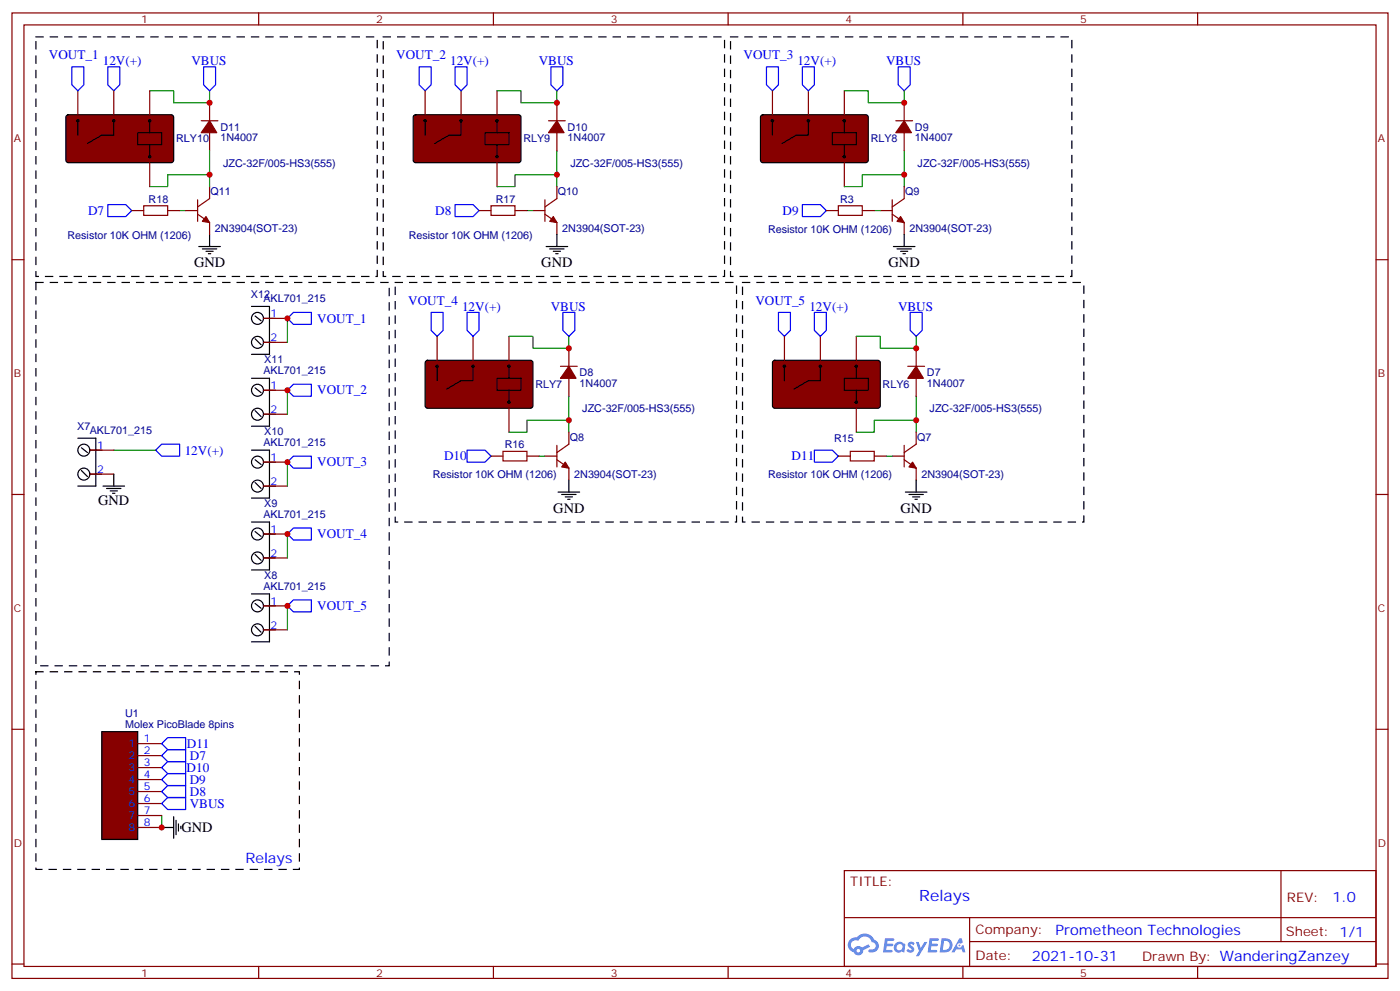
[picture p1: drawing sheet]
<svg xmlns="http://www.w3.org/2000/svg" width="412mm" height="292mm" viewBox="0 0 412 292" stroke-linecap="round" stroke-linejoin="round" font-family="sans-serif">
<path d="M58.6 72.6h6.3M59.6 73.3h4.3M60.7 74h2.1M61.4 74.7h.7M61.7 69.1v3.5" fill="none" stroke="#000" stroke-width=".35"/>
<path d="M44.1 26.7h7.1v3.6h10.5v-3.6M61.7 51.4h-12.3v3.6h-5.3M61.7 44.4v10.6M52.9 62h1.8" fill="none" stroke="#008700" stroke-width=".35"/>
<path d="M59.3 35.6h4.9M61.7 30.3v5.3M61.7 39.1v5.3M58.2 58.8v6.4M61.7 55v3.5l-3.5 2.5M54.7 62h3.5M58.2 63.1l3.5 2.4v3.6" fill="none" stroke="#870000" stroke-width=".35"/>
<g fill="#870000" stroke="#870000" stroke-width=".35">
<path d="M60.7 63.8l1 1.7-2.1-.3z"/>
<path d="M61.7 35.6l2.2 3.5h-4.6z"/>
</g>
<path d="M10.6 10.9h100.5v70.5h-100.5zM10.6 83.2h104.1v112.9h-104.1z" fill="none" stroke="#000" stroke-width=".35" stroke-dasharray="2.1 2.1"/>
<path d="M31.7 19.7h3.6v5.3l-1.8 1.7-1.8-1.7zM60 19.7h3.5v5.3l-1.8 1.7-1.7-1.7zM31.7 60.3h5.3l1.8 1.7-1.8 1.8h-5.3z" fill="none" stroke="#00f" stroke-width=".35"/>
<path d="M19.6 34l.5-.2 30.6 .1 .5 .6-.1 13-.7 .4-30.6-.1-.4-.6v-12.7z" fill="#870000" stroke="#000" stroke-width=".35"/>
<path d="M22.9 26.7v7.1M33.5 26.7v7.1M44.1 26.7v7.1M44.1 47.9v7.1" fill="none" stroke="#870000" stroke-width=".35"/>
<g fill="none" stroke="#000" stroke-width=".35">
<path d="M22.9 35.6v4.2M33.5 35.6v4.2h-3.5l-4.2 2.5M40.6 39.1h7v3.5h-7zM44.1 35.6v3.5M44.1 42.6v3.5"/>
<circle cx="22.9" cy="35.6" r=".35"/>
<circle cx="33.5" cy="35.6" r=".35"/>
<circle cx="44.1" cy="35.6" r=".35"/>
<circle cx="44.1" cy="46.1" r=".35"/>
</g>
<path d="M21.2 19.7h3.5v5.3l-1.8 1.7-1.7-1.7zM123.5 19.7h3.5v5.3l-1.8 1.7-1.7-1.7z" fill="none" stroke="#00f" stroke-width=".35"/>
<path d="M121.9 34l.5-.2 30.6 .1 .5 .6-.1 13-.6 .4-30.7-.1-.4-.6v-12.7z" fill="#870000" stroke="#000" stroke-width=".35"/>
<path d="M125.2 26.7v7.1M135.8 26.7v7.1M146.4 26.7v7.1M161.6 35.6h4.9M164 30.3v5.3M164 39.1v5.3M146.4 47.9v7.1M160.5 58.8v6.4M164 55v3.5l-3.5 2.5M157 62h3.5M160.5 63.1l3.5 2.4v3.6" fill="none" stroke="#870000" stroke-width=".35"/>
<g fill="none" stroke="#000" stroke-width=".35">
<path d="M125.2 35.6v4.2M135.8 35.6v4.2h-3.5l-4.2 2.5M142.9 39.1h7v3.5h-7zM146.4 35.6v3.5M146.4 42.6v3.5M160.9 72.6h6.3M161.9 73.3h4.3M163 74h2.1M163.7 74.7h.7M164 69.1v3.5"/>
<circle cx="125.2" cy="35.6" r=".35"/>
<circle cx="135.8" cy="35.6" r=".35"/>
<circle cx="146.4" cy="35.6" r=".35"/>
<circle cx="146.4" cy="46.1" r=".35"/>
</g>
<path d="M134.1 19.7h3.5v5.3l-1.8 1.7-1.7-1.7zM162.3 19.7h3.5v5.3l-1.8 1.7-1.7-1.7zM225.8 19.7h3.5v5.3l-1.8 1.7-1.7-1.7z" fill="none" stroke="#00f" stroke-width=".35"/>
<path d="M146.4 26.7h7.1v3.6h10.5v-3.6M164 51.4h-12.3v3.6h-5.3M164 44.4v10.6M155.2 62h1.8" fill="none" stroke="#008700" stroke-width=".35"/>
<g fill="#870000" stroke="#870000" stroke-width=".35">
<path d="M164 35.6l2.2 3.5h-4.6z"/>
<path d="M163 63.8l1 1.7-2.1-.3z"/>
</g>
<path d="M112.9 10.9h100.5v70.5h-100.5z" fill="none" stroke="#000" stroke-width=".35" stroke-dasharray="2.1 2.1"/>
<path d="M224.2 34l.5-.2 30.6 .1 .5 .6-.1 13-.6 .4-30.7-.1-.4-.6v-12.7z" fill="#870000" stroke="#000" stroke-width=".35"/>
<path d="M227.5 26.7v7.1M238.1 26.7v7.1M248.7 26.7v7.1M263.9 35.6h4.9M266.3 30.3v5.3M266.3 39.1v5.3M248.7 47.9v7.1M262.8 58.8v6.4M266.3 55v3.5l-3.5 2.5M259.3 62h3.5M262.8 63.1l3.5 2.4v3.6" fill="none" stroke="#870000" stroke-width=".35"/>
<g fill="none" stroke="#000" stroke-width=".35">
<path d="M227.5 35.6v4.2M238.1 35.6v4.2h-3.5l-4.2 2.5M245.2 39.1h7v3.5h-7zM248.7 35.6v3.5M248.7 42.6v3.5M263.2 72.6h6.3M264.2 73.3h4.3M265.3 74h2.1M266 74.7h.7M266.3 69.1v3.5"/>
<circle cx="227.5" cy="35.6" r=".35"/>
<circle cx="238.1" cy="35.6" r=".35"/>
<circle cx="248.7" cy="35.6" r=".35"/>
<circle cx="248.7" cy="46.1" r=".35"/>
</g>
<path d="M236.4 19.7h3.5v5.3l-1.8 1.7-1.7-1.7zM264.6 19.7h3.5v5.3l-1.8 1.7-1.7-1.7zM127 92h3.5v5.3l-1.7 1.8-1.8-1.8z" fill="none" stroke="#00f" stroke-width=".35"/>
<path d="M248.7 26.7h7.1v3.6h10.5v-3.6M266.3 51.4h-12.3v3.6h-5.3M266.3 44.4v10.6M257.5 62h1.8" fill="none" stroke="#008700" stroke-width=".35"/>
<g fill="#870000" stroke="#870000" stroke-width=".35">
<path d="M266.3 35.6l2.2 3.5h-4.6z"/>
<path d="M265.3 63.8l1 1.7-2.1-.3z"/>
</g>
<path d="M215.2 10.9h100.5v70.5h-100.5z" fill="none" stroke="#000" stroke-width=".35" stroke-dasharray="2.1 2.1"/>
<path d="M125.5 106.3l.4-.2 30.7 .1 .4 .6-.1 13-.6 .4h-30.6l-.5-.7v-12.7z" fill="#870000" stroke="#000" stroke-width=".35"/>
<path d="M128.8 99.1v7M139.3 99.1v7M149.9 99.1v7M165.1 107.9h4.9M167.6 102.6v5.3M167.6 111.4v5.3M149.9 120.2v7.1M160.5 134.3h3.5M164 135.4l3.6 2.5v3.5M164 131.2v6.3M167.6 127.3v3.5l-3.6 2.5" fill="none" stroke="#870000" stroke-width=".35"/>
<g fill="none" stroke="#000" stroke-width=".35">
<path d="M128.8 107.9v4.2M139.3 107.9v4.2h-3.5l-4.2 2.5M146.4 111.4h7.1v3.5h-7.1zM149.9 107.9v3.5M149.9 114.9v3.6M164.4 144.9h6.3M165.5 145.6h4.2M166.5 146.3h2.1M167.2 147h.7M167.6 141.4v3.5"/>
<circle cx="128.8" cy="107.9" r=".35"/>
<circle cx="139.3" cy="107.9" r=".35"/>
<circle cx="149.9" cy="118.5" r=".35"/>
<circle cx="149.9" cy="107.9" r=".35"/>
</g>
<path d="M137.6 92h3.5v5.3l-1.8 1.8-1.7-1.8zM165.8 92h3.5v5.3l-1.7 1.8-1.8-1.8zM229.3 92h3.5v5.3l-1.7 1.8-1.8-1.8z" fill="none" stroke="#00f" stroke-width=".35"/>
<path d="M149.9 99.1h7.1v3.5h10.6v-3.5M167.6 116.7v10.6M158.7 134.3h1.8M167.6 123.8h-12.4v3.5h-5.3" fill="none" stroke="#008700" stroke-width=".35"/>
<g fill="#870000" stroke="#870000" stroke-width=".35">
<path d="M167.6 107.9l2.1 3.5h-4.6z"/>
<path d="M166.5 136.1l1.1 1.8-2.1-.4z"/>
</g>
<path d="M116.4 83.2h100.6v70.5h-100.6z" fill="none" stroke="#000" stroke-width=".35" stroke-dasharray="2.1 2.1"/>
<path d="M227.8 106.3l.4-.2 30.7 .1 .4 .6-.1 13-.6 .4h-30.6l-.5-.7v-12.7z" fill="#870000" stroke="#000" stroke-width=".35"/>
<g fill="none" stroke="#870000" stroke-width=".35">
<path d="M3.5 3.8h405.4v284.3h-405.4zM7.1 7.3h398.2v277.3h-398.2zM76.2 3.8v3.5M145.3 3.8v3.5M214.5 3.8v3.5M283.6 3.8v3.5M352.8 3.8v3.5M3.5 76.5h3.6M38.8 62h3.5M42.3 60.6h7.1v2.8h-7.1zM49.4 62h3.5M141.1 62h3.5"/>
<path d="M144.6 60.6h7.1v2.8h-7.1zM151.7 62h3.5M243.4 62h3.5M246.9 60.6h7.1v2.8h-7.1zM254 62h3.5M405.3 76.5h3.6M77.6 93.8h7.1M231.1 99.1v7M241.7 99.1v7M252.2 99.1v7M77.6 100.8h7.1M77.6 114.9h7.1"/>
<path d="M267.4 107.9h4.9M269.9 102.6v5.3M269.9 111.4v5.3M26.5 139.6h7M26.5 132.6h7M77.6 122h7.1M77.6 136.1h7.1M144.6 134.3h3.6M148.2 132.9h7v2.8h-7zM155.2 134.3h3.5M246.9 134.3h3.6M250.5 132.9h7v2.8h-7z"/>
<path d="M252.2 120.2v7.1M257.5 134.3h3.6M262.8 134.3h3.5M266.3 135.4l3.6 2.5v3.5M266.3 131.2v6.3M269.9 127.3v3.5l-3.6 2.5M3.5 145.6h3.6M77.6 143.2h7.1M77.6 157.3h7.1M405.3 145.6h3.6M77.6 164.3h7.1M77.6 178.4h7.1"/>
<path d="M77.6 185.5h7.1M3.5 214.8h3.6M405.3 214.8h3.6M248.7 256.4h156.6v28.2h-156.6zM377.3 256.4v20.9M248.7 270.2h156.5M285.6 277.3h119.6M285.6 270.2v14.2M3.5 283.9h3.6M76.2 284.6v3.5M145.3 284.6v3.5M214.5 284.6v3.5"/>
<path d="M283.6 284.6v3.5M352.8 284.6v3.5M405.3 283.9h3.6"/>
</g>
<g fill="none" stroke="#000" stroke-width=".35">
<path d="M74.1 90.2h5.3v14.2h-5.3M75.1 99.8l1.8 1.7M75.1 93.1l1.8 1.4M77.6 93.8h3.5M74.1 111.4h5.3v14.1h-5.3M75.1 114.2l1.8 1.4M77.6 100.8h3.5M77.6 114.9h3.5M231.1 107.9v4.2M241.7 107.9v4.2h-3.6l-4.2 2.5M248.7 111.4h7.1v3.5h-7.1zM252.2 107.9v3.5"/>
<path d="M252.2 114.9v3.6M22.9 129h5.3v14.2h-5.3M24 138.6l1.8 1.7M24 131.9l1.8 1.4M26.5 132.6h3.5M26.5 139.6h3.5M33.5 139.6v3.6M74.1 132.6h5.3v14.1h-5.3M75.1 120.9l1.8 1.8M75.1 135.4l1.8 1.4M77.6 122h3.5M77.6 136.1h3.5"/>
<path d="M30.3 143.2h6.4M31.4 143.9h4.2M32.5 144.6h2.1M33.2 145.3h.7M74.1 153.7h5.3v14.2h-5.3M75.1 142.1l1.8 1.8M75.1 156.6l1.8 1.4M77.6 143.2h3.5M77.6 157.3h3.5M266.7 144.9h6.3M267.8 145.6h4.2M268.8 146.3h2.1"/>
<path d="M269.5 147h.7M269.9 141.4v3.5M74.1 174.9h5.3v14.1h-5.3M75.1 163.3l1.8 1.7M75.1 177.7l1.8 1.4M77.6 164.3h3.5M77.6 178.4h3.5M75.1 184.4l1.8 1.8M77.6 185.5h3.5"/>
<circle cx="75.8" cy="93.8" r="1.76"/>
<circle cx="75.8" cy="114.9" r="1.76"/>
<circle cx="75.8" cy="100.8" r="1.76"/>
<circle cx="231.1" cy="107.9" r=".35"/>
<circle cx="241.7" cy="107.9" r=".35"/>
<circle cx="252.2" cy="107.9" r=".35"/>
<circle cx="252.2" cy="118.5" r=".35"/>
<circle cx="24.7" cy="132.6" r="1.76"/>
<circle cx="24.7" cy="139.6" r="1.76"/>
<circle cx="75.8" cy="122" r="1.76"/>
<circle cx="75.8" cy="136.1" r="1.76"/>
<circle cx="75.8" cy="157.3" r="1.76"/>
<circle cx="75.8" cy="143.2" r="1.76"/>
<circle cx="75.8" cy="164.3" r="1.76"/>
<circle cx="75.8" cy="178.4" r="1.76"/>
<circle cx="75.8" cy="185.5" r="1.76"/>
</g>
<path d="M134.1 60.3h5.2l1.8 1.7-1.8 1.8h-5.2zM236.4 60.3h5.3l1.7 1.7-1.7 1.8h-5.3zM84.7 93.8l1.7-1.8h5.3v3.5h-5.3zM239.9 92h3.5v5.3l-1.7 1.8-1.8-1.8zM268.1 92h3.5v5.3l-1.7 1.8-1.8-1.8zM86.4 113.2h5.3v3.5h-5.3l-1.7-1.8zM47.6 130.8h5.3v3.5h-5.3l-1.7-1.7zM84.7 136.1l1.7-1.8h5.3v3.6h-5.3zM137.6 132.6h5.3l1.7 1.7-1.7 1.8h-5.3zM239.9 132.6h5.3l1.7 1.7-1.7 1.8h-5.3zM84.7 157.3l1.7-1.8h5.3v3.5h-5.3zM84.7 178.4l1.7-1.7h5.3v3.5h-5.3z" fill="none" stroke="#00f" stroke-width=".35"/>
<path d="M84.7 93.8v7M252.2 99.1h7.1v3.5h10.6v-3.5M84.7 114.9v7.1M269.9 116.7v10.6M33.5 132.6h12.4M84.7 136.1v7.1M261.1 134.3h1.7M269.9 123.8h-12.4v3.5h-5.3M84.7 157.3v7M84.7 178.4v7.1" fill="none" stroke="#008700" stroke-width=".35"/>
<g fill="#870000" stroke="#870000" stroke-width=".35">
<path d="M269.9 107.9l2.1 3.5h-4.6z"/>
<path d="M268.8 136.1l1.1 1.8-2.1-.4z"/>
</g>
<path d="M218.7 83.2h100.6v70.5h-100.6z" fill="none" stroke="#000" stroke-width=".35" stroke-dasharray="2.1 2.1"/>
<g fill="#5487ff">
<path d="M267.7 277.6a1.22 1.22 0 0 1 1.7 .2l-.4 .6a.47 .47 0 0 0-.3-.4 .47 .47 0 0 0-.5 .2l.1 .2a1.14 1.14 0 0 1 .8 1.8 1.14 1.14 0 0 1-1.9 0l-.2-.2 .5-.6 .7 .5a.29 .29 0 0 0 .3-.3 .29 .29 0 0 0-.2-.3 1.04 1.04 0 0 1-.6-1.7z"/>
<path d="M260.7 276.3h2.4l.3 .2-.2 .5-1.8 .1-.1 .8h1.5l.3 .4-.3 .4h-1.6l-.2 1.1h1.7l.2 .3-.2 .3-2.6 .1z"/>
<path d="M273.8 276.3h2.4l.3 .2-.1 .5-1.8 .1-.2 .8h1.6l.3 .4-.4 .4h-1.6l-.1 1.1h1.7l.2 .3-.2 .3-2.6 .1z"/>
<path d="M282.6 276.3h.7l.3 1.3-.6 .3a.69 .69 0 0 0-1 .3 .69 .69 0 0 0 .4 .9 .69 .69 0 0 0 .9-.6l.5-.2 .6 2.2h-.8l-.2-.9h-1.8l-.5 .9h-.8z"/>
<path d="M269.8 277.4h.8l.6 1.8 1.1-1.8h.9l-2.6 4.2h-.8l.9-1.5z"/>
<path d="M277.4 276.3l-.6 4.2h1.3a2.11 2.11 0 0 0 2.5-2.1 2.11 2.11 0 0 0-2.5-2.1zM278.1 277.1a1.39 1.39 0 0 1 1.7 1.4 1.39 1.39 0 0 1-1.8 1.3h-.3z"/>
<path d="M263.7 277.9a1.54 1.54 0 0 0-.1 2.2 1.54 1.54 0 0 0 2.2 .1l.6 .3 .3-2.3-.2-.3h-.4a1.49 1.49 0 0 0-2.4 0zM264 278.9a.94 .94 0 0 1 1.8 0 .94 .94 0 0 1-1.8 0z"/>
<path d="M250.4 276.7a2.18 2.18 0 0 0 1.1 3.7 1.44 1.44 0 0 0 1.6 .9 1.44 1.44 0 0 0 1.2-1.4l2-1.1-.5-.7-1.9 1a1.47 1.47 0 0 0-2.4 .4 1.39 1.39 0 0 1-.7-1.9 1.39 1.39 0 0 1 2-.5 2.12 2.12 0 0 1 2.2-1.3 2.12 2.12 0 0 1 1.9 1.7 1.14 1.14 0 0 1 1.1 1.4 1.14 1.14 0 0 1-1.7 .7 .43 .43 0 0 0-.5 .4 .43 .43 0 0 0 .4 .5 1.98 1.98 0 0 0 2.5-1.2 1.98 1.98 0 0 0-1.2-2.6 3.1 3.1 0 0 0-5.3-.6l-.9 .1zM252.3 280a.55 .55 0 0 1 1.1 0 .55 .55 0 0 1-1.1 0z"/>
<circle cx="282.6" cy="278.4" r=".26"/>
</g>
<path d="M47.6 240.2v3.5" fill="none" stroke="#008700" stroke-width=".35"/>
<path d="M47.6 243.7h3.6M51.2 240.5v6.4M51.9 241.6v4.2M52.6 242.6v2.2M53.3 243.3v.8" fill="none" stroke="#000" stroke-width=".35"/>
<path d="M30 215.5h10.6v31.7h-10.6z" fill="#870000" stroke="#000" stroke-width=".35"/>
<path d="M40.6 219h7M40.6 222.5h7M40.6 226.1h7M40.6 229.6h7M40.6 233.1h7M40.6 236.6h7M40.6 240.2h7M40.6 243.7h7" fill="none" stroke="#870000" stroke-width=".35"/>
<path d="M47.6 219l1.8-1.8h5.3v3.6h-5.3zM47.6 226.1l1.8-1.8h5.3v3.5h-5.3zM47.6 222.5l1.8-1.7h5.3v3.5h-5.3zM47.6 229.6l1.8-1.8h5.3v3.6h-5.3zM47.6 233.1l1.8-1.7h5.3v3.5h-5.3zM47.6 236.6l1.8-1.7h5.3v3.5h-5.3z" fill="none" stroke="#00f" stroke-width=".35"/>
<path d="M10.6 197.8h77.6v58.2h-77.6z" fill="none" stroke="#000" stroke-width=".35" stroke-dasharray="2.1 2.1"/>
<g fill="#c00">
<circle cx="61.7" cy="30.3" r=".88"/>
<circle cx="61.7" cy="51.4" r=".88"/>
<circle cx="164" cy="51.4" r=".88"/>
<circle cx="164" cy="30.3" r=".88"/>
<circle cx="266.3" cy="51.4" r=".88"/>
<circle cx="266.3" cy="30.3" r=".88"/>
<circle cx="167.6" cy="123.8" r=".88"/>
<circle cx="167.6" cy="102.6" r=".88"/>
<circle cx="269.9" cy="123.8" r=".88"/>
<circle cx="269.9" cy="102.6" r=".88"/>
<circle cx="84.7" cy="157.3" r=".88"/>
<circle cx="84.7" cy="136.1" r=".88"/>
<circle cx="84.7" cy="114.9" r=".88"/>
<circle cx="84.7" cy="93.8" r=".88"/>
<circle cx="84.7" cy="178.4" r=".88"/>
<circle cx="47.6" cy="243.7" r=".88"/>
</g>
<text font-size="4.6" fill="#00f" x="270.8" y="265.4">Relays</text>
<g font-size="4.2">
<text x="57.1" y="78.7">GND</text>
<text x="159.5" y="78.7">GND</text>
<text x="261.8" y="78.7">GND</text>
<text x="28.9" y="148.8">GND</text>
<text x="163" y="151">GND</text>
<text x="265.3" y="151">GND</text>
<text x="53.4" y="245.1">GND</text>
</g>
<g font-size="4.2" fill="#00f">
<text x="72.3" y="254.3">Relays</text>
<text x="392.5" y="265.7">1.0</text>
<text x="310.9" y="275.2">Prometheon Technologies</text>
<text x="304" y="283">2021-10-31</text>
</g>
<g font-size="3.9" fill="#00f">
<text x="14.4" y="17.4">VOUT_1</text>
<text x="116.7" y="17.4">VOUT_2</text>
<text x="219" y="17.4">VOUT_3</text>
<text x="30.3" y="19.2">12V(+)</text>
<text x="56.4" y="19.2">VBUS</text>
<text x="132.6" y="19.2">12V(+)</text>
<text x="158.7" y="19.2">VBUS</text>
<text x="234.9" y="19.2">12V(+)</text>
<text x="261" y="19.2">VBUS</text>
<text x="25.9" y="63.3">D7</text>
<text x="128.2" y="63.3">D8</text>
<text x="230.5" y="63.3">D9</text>
<text x="120.2" y="89.8">VOUT_4</text>
<text x="222.5" y="89.8">VOUT_5</text>
<text x="93.4" y="95.1">VOUT_1</text>
<text x="136.1" y="91.5">12V(+)</text>
<text x="162.2" y="91.5">VBUS</text>
<text x="238.4" y="91.5">12V(+)</text>
<text x="264.5" y="91.5">VBUS</text>
<text x="93.4" y="116.2">VOUT_2</text>
<text x="54.4" y="133.9">12V(+)</text>
<text x="93.4" y="137.3">VOUT_3</text>
<text x="130.8" y="135.6">D10</text>
<text x="233.2" y="135.6">D11</text>
<text x="93.4" y="158.5">VOUT_4</text>
<text x="93.4" y="179.7">VOUT_5</text>
<text x="55" y="220.4">D11</text>
<text x="55" y="227.4">D10</text>
<text x="55.9" y="223.8">D7</text>
<text x="55.9" y="230.9">D9</text>
<text x="55.9" y="238">VBUS</text>
<text x="55.9" y="234.5">D8</text>
</g>
<g font-size="3.9" fill="#800">
<text x="250.5" y="261">TITLE:</text>
<text x="379.1" y="265.7">REV:</text>
<text x="287.4" y="275.2">Company:</text>
<text x="378.7" y="275.8">Sheet: 1/1</text>
<text x="287.4" y="282.9">Date:</text>
<text x="336.4" y="282.9">Drawn By: WanderingZanzey</text>
</g>
<g font-size="3.2" fill="#800">
<text x="41.6" y="6.8">1</text>
<text x="110.8" y="6.8">2</text>
<text x="179.9" y="6.8">3</text>
<text x="249.1" y="6.8">4</text>
<text x="318.2" y="6.8">5</text>
<text x="4.1" y="41.9">A</text>
<text x="405.9" y="41.9">A</text>
<text x="4.1" y="111.1">B</text>
<text x="405.9" y="111.1">B</text>
<text x="4.1" y="180.2">C</text>
<text x="405.9" y="180.2">C</text>
<text x="4.1" y="249.3">D</text>
<text x="405.9" y="249.3">D</text>
<text x="41.6" y="287.6">1</text>
<text x="110.8" y="287.6">2</text>
<text x="179.9" y="287.6">3</text>
<text x="249.1" y="287.6">4</text>
<text x="318.2" y="287.6">5</text>
</g>
<g font-size="3.2" fill="#000080">
<text x="51.9" y="42">RLY10</text>
<text x="64.9" y="41.6">1N4007</text>
<text x="64.9" y="38.5">D11</text>
<text x="154.2" y="42">RLY9</text>
<text x="167.2" y="41.6">1N4007</text>
<text x="167.2" y="38.5">D10</text>
<text x="256.5" y="42">RLY8</text>
<text x="269.5" y="41.6">1N4007</text>
<text x="269.5" y="38.5">D9</text>
<text x="65.7" y="49">JZC-32F/005-HS3(555)</text>
<text x="168" y="49">JZC-32F/005-HS3(555)</text>
<text x="270.3" y="49">JZC-32F/005-HS3(555)</text>
<text x="43.8" y="59.7">R18</text>
<text x="62" y="57.5">Q11</text>
<text x="146.1" y="59.7">R17</text>
<text x="164.3" y="57.5">Q10</text>
<text x="247.5" y="59.7">R3</text>
<text x="266.6" y="57.5">Q9</text>
<text x="19.9" y="70.3">Resistor 10K OHM (1206)</text>
<text x="63.3" y="68.5">2N3904(SOT-23)</text>
<text x="120.4" y="70.3">Resistor 10K OHM (1206)</text>
<text x="165.6" y="68.5">2N3904(SOT-23)</text>
<text x="226.2" y="68.5">Resistor 10K OHM (1206)</text>
<text x="267.9" y="68.5">2N3904(SOT-23)</text>
<text x="73.9" y="87.8">X12</text>
<text x="77.6" y="89.1">AKL701_215</text>
<text x="77.8" y="107">X11</text>
<text x="77.6" y="110.2">AKL701_215</text>
<text x="170.7" y="113.9">1N4007</text>
<text x="170.7" y="110.8">D8</text>
<text x="273" y="113.9">1N4007</text>
<text x="273" y="110.8">D7</text>
<text x="157.7" y="114.3">RLY7</text>
<text x="260" y="114.3">RLY6</text>
<text x="171.5" y="121.4">JZC-32F/005-HS3(555)</text>
<text x="273.8" y="121.4">JZC-32F/005-HS3(555)</text>
<text x="22.7" y="126.6">X7</text>
<text x="26.4" y="127.9">AKL701_215</text>
<text x="77.6" y="131.4">AKL701_215</text>
<text x="77.8" y="128.2">X10</text>
<text x="148.7" y="132">R16</text>
<text x="167.8" y="129.8">Q8</text>
<text x="245.7" y="130.2">R15</text>
<text x="270.1" y="129.8">Q7</text>
<text x="127.5" y="140.8">Resistor 10K OHM (1206)</text>
<text x="169.1" y="140.8">2N3904(SOT-23)</text>
<text x="226.2" y="140.8">Resistor 10K OHM (1206)</text>
<text x="271.5" y="140.8">2N3904(SOT-23)</text>
<text x="77.8" y="149.4">X9</text>
<text x="77.6" y="152.6">AKL701_215</text>
<text x="77.6" y="173.7">AKL701_215</text>
<text x="77.8" y="170.5">X8</text>
<text x="36.9" y="214.4">Molex PicoBlade 8pins</text>
<text x="36.9" y="211.2">U1</text>
</g>
<g font-size="3.2" fill="#00f">
<text x="79.7" y="93.4">1</text>
<text x="79.7" y="100.5">2</text>
<text x="79.7" y="114.6">1</text>
<text x="79.7" y="121.6">2</text>
<text x="28.6" y="132.2">1</text>
<text x="79.7" y="135.7">1</text>
<text x="28.6" y="139.3">2</text>
<text x="79.7" y="142.8">2</text>
<text x="79.7" y="156.9">1</text>
<text x="79.7" y="164">2</text>
<text x="79.7" y="178.1">1</text>
<text x="79.7" y="185.1">2</text>
<text x="37.8" y="220.1">1</text>
<text x="42.3" y="218.7">1</text>
<text x="37.8" y="223.6">2</text>
<text x="37.8" y="227.1">3</text>
<text x="42.3" y="222.2">2</text>
<text x="42.3" y="225.7">3</text>
<text x="37.8" y="230.6">4</text>
<text x="42.3" y="229.2">4</text>
<text x="42.3" y="232.8">5</text>
<text x="37.8" y="234.2">5</text>
<text x="37.8" y="237.7">6</text>
<text x="42.3" y="239.8">7</text>
<text x="42.3" y="236.3">6</text>
<text x="37.8" y="241.2">7</text>
<text x="37.8" y="244.8">8</text>
<text x="42.3" y="243.3">8</text>
</g>
</svg>
